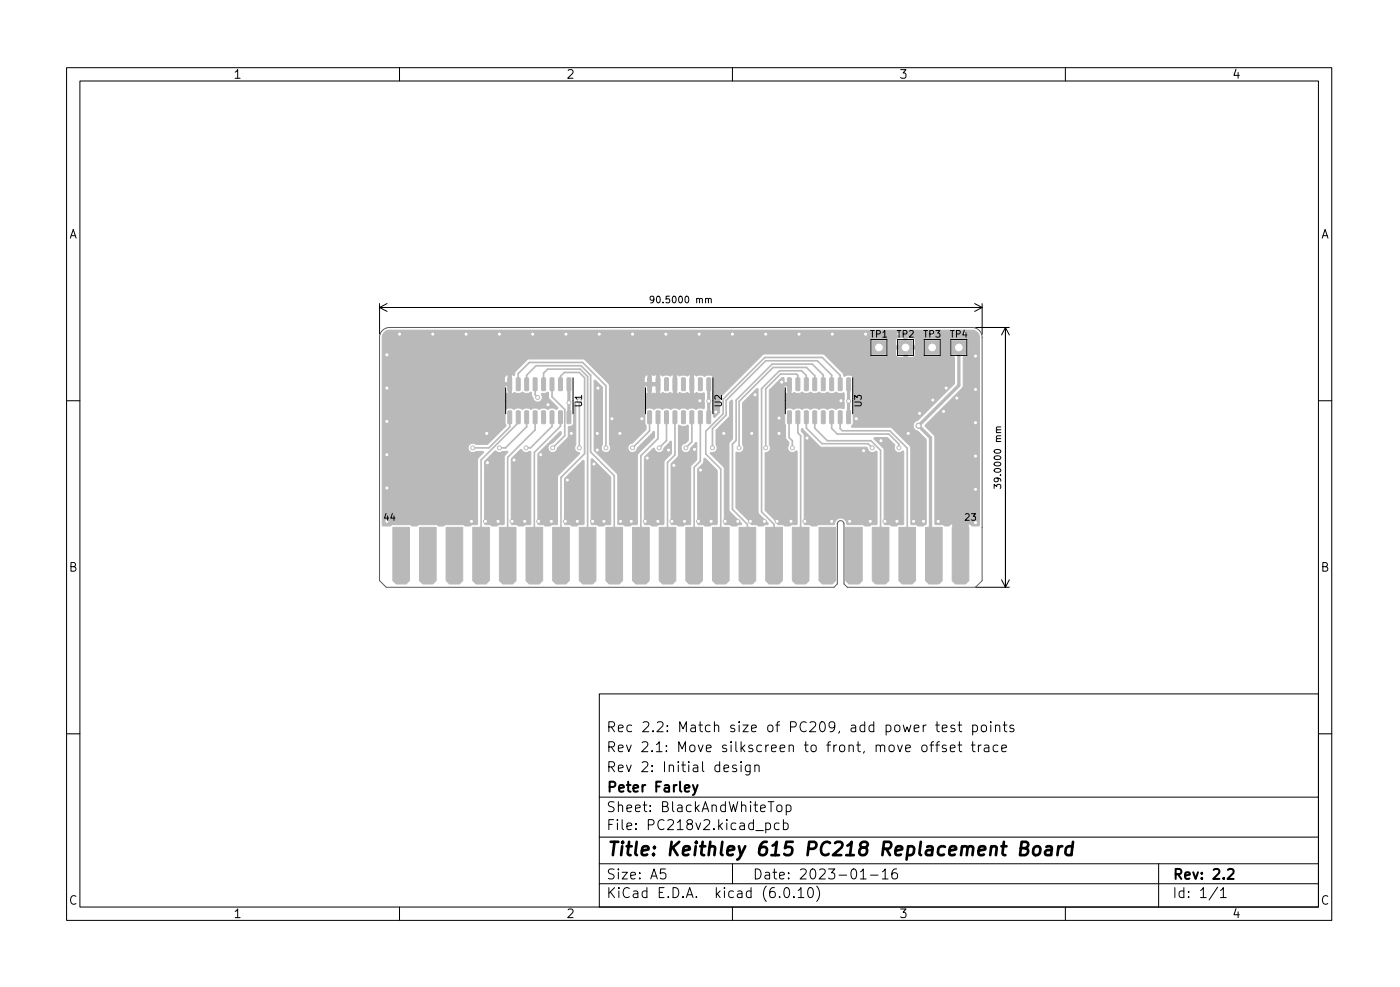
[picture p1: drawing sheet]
<svg xmlns="http://www.w3.org/2000/svg" width="210mm" height="148mm" viewBox="0 0 210 148" stroke-linecap="round" stroke-linejoin="round" font-family="sans-serif">
<g fill="none" stroke="#000" stroke-width=".15">
<path d="M10 10.2h190v128h-190zM12 12.2h186v124h-186zM60 10.2v2M110 10.2v2M160 10.2v2M57 45.6v4.6M57 46.2h90.5M57 46.2l1.1 .5M58.1 45.6l-1.1 .6M75.9 58.2v3.9M86.1 56.7v5.4M96.9 58.2v3.9"/>
<path d="M98.2 44.9l-.2 .2-.3-.1-.1-.1v-.2l.2-.2h.3l.1 .2a.67 .67 0 0 1-.3 .8h-.2M106.4 44.9l.1-.1h.3v.7M107.1 56.7v5.4M117.9 58.2v3.9M128.1 56.7v5.4M130.8 51h2.4v2.4h-2.4zM134.8 51h2.4v2.4h-2.4zM138.8 51h2.4v2.4h-2.4zM142.8 51h2.4v2.4h-2.4zM146.4 45.6l1.1 .6M146.5 49.2h5.1M147.5 45.6v4.6"/>
<path d="M147.5 46.2l-1.1 .5M151 49.2v39M151 49.2l-.6 1.1M151 49.2l.6 1.1M10 60.2h2M149.3 73.3v-.6l.4 .3 .1-.2h.4l.1 .1-.1 .4M150.3 64.1h-.6l-.1 .3 .2 .1M198 60.2h2M146.5 88.2h5.1M150.4 87l.6 1.2M151.6 87l-.6 1.2M10 110.2h2"/>
<path d="M90 104.2h108v32h-108zM90 119.7h108M110.6 114.9l-.4-.1-.2 .3 .1 .2 .5 .1v.4h-.6M111.3 114.3v.2M111.3 114.8v1M112.7 114.8v1.3a.41 .41 0 0 1-.7 .2M112.7 114.9l-.5-.1-.3 .3v.5l.2 .2h.6M113.4 115a.37 .37 0 0 1 .6 .1v.7M113.4 114.8v1M139.7 111.8h.5M140.2 111.3l-.3 .1v.2v1.2M140.5 111.8h.6"/>
<path d="M140.5 108.8h.6M140.7 108.3v1.3l.1 .2h.3M141.1 111.3l-.3 .1-.1 .2v1.2M141.5 109.3l.7-.1v-.3l-.5-.1-.2 .3 .1 .7h.6M142.1 111.9l-.4-.1-.2 .3 .1 .2 .5 .1v.4h-.6M142.7 112.3l.7-.1v-.3l-.5-.1-.2 .3 .1 .7h.6M143.4 108.9l-.4-.1-.2 .3 .1 .2 .5 .1v.4h-.6M143.9 111.8h.5M143.9 108.8h.5M144.1 111.3v1.3l.1 .2h.2M144.1 108.3v1.3l.1 .2h.2M145.9 111.8h.5"/>
<path d="M146.1 111.3v1.3l.1 .2h.2M146.1 108.9l.4-.1 .3 .3v.5l-.1 .2h-.6M146.1 108.8v1.5M146.9 111.8v1M147.4 111.8l-.3 .1-.2 .2M147.5 108.9a.41 .41 0 0 1 .7 .2v.5a.41 .41 0 0 1-.4 .3 .41 .41 0 0 1-.4-.3v-.5zM147.9 111.9h.5l.1 .9M148.5 112.2l-.5 .1a.29 .29 0 0 0-.2 .3 .29 .29 0 0 0 .2 .2h.5M148.8 108.3v.2M148.8 108.8v1M149.5 109a.37 .37 0 0 1 .7 .1v.7M149.5 108.8v1"/>
<path d="M149.9 111.9l-.5-.1-.2 .3v.5l.1 .2h.6M150.4 112.3l.8-.1-.1-.3-.4-.1-.3 .3 .1 .7h.6M150.7 108.8h.5M150.9 108.3v1.3v.2h.3M152.2 108.9l-.3-.1-.2 .3v.2l.5 .1v.4h-.5M198 110.2h2M60 136.2v2M90 132.7h108M90 129.7h108M90 125.7h108M99.9 130.4h-.7v.8l.2-.2 .5 .1 .1 .2-.1 .5-.2 .1h-.3l-.2-.1M110 136.2v2"/>
<path d="M110 129.7v3M115 123.6l.4-.1 .3 .3v.5l-.1 .2h-.6M115 123.5v1.5M115.4 120.3h.8M116.7 121a.41 .41 0 0 1 .4-.2 .41 .41 0 0 1 .3 .3v.5a.41 .41 0 0 1-.4 .3 .41 .41 0 0 1-.3-.3zM117 123.6l-.4-.1-.3 .3v.5l.1 .2h.6M117.7 123.6l.4-.1 .3 .3v.5l-.2 .2h-.5M117.7 123v1.5M117.9 133.3l.3-.1a.94 .94 0 0 1 0 1.5h-.1a1 1 0 0 1-.2-1.4zM118.1 120.9l.4-.1 .3 .3v.5l-.1 .2h-.6M118.1 120.8v1.5M119.2 134.6v.1"/>
<path d="M119.9 133.7l.4-.5v1.5M119.9 134.7h.8M121.5 133.3l.3-.1a.94 .94 0 0 1 0 1.5h-.1a1 1 0 0 1-.2-1.4zM122.7 133a1.72 1.72 0 0 1 0 2.3M129.2 131.9h.9M130.7 131.4h1.2M132.5 130.9l.4-.5v1.5M132.5 131.9h.9M134.7 130.4a.59 .59 0 0 0-.8 .7v.6l.2 .2h.4l.2-.1 .1-.5-.1-.2-.5-.1-.3 .3M160 136.2v2M174 129.7v6.5M182.9 133.2l-1.3 1.9"/>
<path d="M183.3 133.7l.4-.5v1.5M183.3 134.7h.9"/>
</g>
<g fill="#b9b9b9" stroke="#b9b9b9" stroke-width=".15">
<path d="M131 51.2h2v2h-2z"/>
<path d="M106.2 56.8l.4-.1 .1 .1v1.7v.1h-.5z"/>
<path d="M104.9 56.8l.4-.1 .2 .1v1.7l-.1 .1h-.5z"/>
<path d="M103.6 56.8l.5-.1 .1 .1v1.7l-.1 .1h-.5z"/>
<path d="M102.4 56.8l.4-.1 .1 .1v1.7l-.1 .1h-.5z"/>
<path d="M101.1 56.8l.4-.1 .2 .1v1.7l-.1 .1h-.5z"/>
<path d="M99.8 56.8l.4-.1 .2 .1v1.7l-.1 .1h-.5z"/>
<path d="M98.6 56.8l.4-.1 .1 .1v1.7l-.1 .1h-.5z"/>
<path d="M97.3 56.8l.4-.1 .1 .1 .1 1.7-.1 .1h-.5z"/>
<path d="M97.3 61.7h.4l.1 .1 .1 1.7-.1 .1-.5-.1z"/>
<path d="M98.6 61.7h.4l.1 .1v1.7l-.1 .1-.5-.1z"/>
<path d="M99.8 61.7h.4l.2 .1v1.7l-.1 .1-.5-.1z"/>
<path d="M101.1 61.7h.4l.2 .1v1.7l-.1 .1-.5-.1z"/>
<path d="M102.4 61.7h.4l.1 .1v1.7l-.1 .1-.5-.1z"/>
<path d="M103.6 61.7h.5l.1 .1v1.7l-.1 .1-.5-.1z"/>
<path d="M104.9 61.7h.4l.2 .1v1.7l-.1 .1-.5-.1z"/>
<path d="M106.2 61.7h.4l.1 .1v1.7v.1l-.5-.1z"/>
<path d="M135 51.2h2v2h-2z"/>
<path d="M143 51.2h2v2h-2z"/>
<path d="M127.2 56.8l.4-.1 .1 .1v1.7v.1h-.5z"/>
<path d="M125.9 56.8l.4-.1 .2 .1v1.7l-.1 .1h-.5z"/>
<path d="M124.6 56.8l.5-.1 .1 .1v1.7l-.1 .1h-.5z"/>
<path d="M123.4 56.8l.4-.1 .1 .1v1.7l-.1 .1h-.5z"/>
<path d="M122.1 56.8l.4-.1 .2 .1v1.7l-.1 .1h-.5z"/>
<path d="M120.8 56.8l.4-.1 .2 .1v1.7l-.1 .1h-.5z"/>
<path d="M119.6 56.8l.4-.1 .1 .1v1.7l-.1 .1h-.5z"/>
<path d="M118.3 56.8l.4-.1 .1 .1 .1 1.7-.1 .1h-.5z"/>
<path d="M118.3 61.7h.4l.1 .1 .1 1.7-.1 .1-.5-.1z"/>
<path d="M119.6 61.7h.4l.1 .1v1.7l-.1 .1-.5-.1z"/>
<path d="M120.8 61.7h.4l.2 .1v1.7l-.1 .1-.5-.1z"/>
<path d="M122.1 61.7h.4l.2 .1v1.7l-.1 .1-.5-.1z"/>
<path d="M123.4 61.7h.4l.1 .1v1.7l-.1 .1-.5-.1z"/>
<path d="M124.6 61.7h.5l.1 .1v1.7l-.1 .1-.5-.1z"/>
<path d="M125.9 61.7h.4l.2 .1v1.7l-.1 .1-.5-.1z"/>
<path d="M127.2 61.7h.4l.1 .1v1.7v.1l-.5-.1z"/>
<path d="M85.2 56.8l.4-.1 .1 .1v1.7v.1h-.5z"/>
<path d="M83.9 56.8l.4-.1 .2 .1v1.7l-.1 .1h-.5z"/>
<path d="M82.6 56.8l.5-.1 .1 .1v1.7l-.1 .1h-.5z"/>
<path d="M81.4 56.8l.4-.1 .1 .1v1.7l-.1 .1h-.5z"/>
<path d="M80.1 56.8l.4-.1 .2 .1v1.7l-.1 .1h-.5z"/>
<path d="M78.8 56.8l.4-.1 .2 .1v1.7l-.1 .1h-.5z"/>
<path d="M77.6 56.8l.4-.1 .1 .1v1.7l-.1 .1h-.5z"/>
<path d="M76.3 56.8l.4-.1 .1 .1 .1 1.7-.1 .1h-.5z"/>
<path d="M76.3 61.7h.4l.1 .1 .1 1.7-.1 .1-.5-.1z"/>
<path d="M77.6 61.7h.4l.1 .1v1.7l-.1 .1-.5-.1z"/>
<path d="M78.8 61.7h.4l.2 .1v1.7l-.1 .1-.5-.1z"/>
<path d="M80.1 61.7h.4l.2 .1v1.7l-.1 .1-.5-.1z"/>
<path d="M81.4 61.7h.4l.1 .1v1.7l-.1 .1-.5-.1z"/>
<path d="M82.6 61.7h.5l.1 .1v1.7l-.1 .1-.5-.1z"/>
<path d="M83.9 61.7h.4l.2 .1v1.7l-.1 .1-.5-.1z"/>
<path d="M85.2 61.7h.4l.1 .1v1.7v.1l-.5-.1z"/>
<path d="M143 79.2h2.5v8l-.5 .5h-1.5l-.5-.5z"/>
<path d="M139 79.2h2.5v8l-.5 .5h-1.5l-.5-.5z"/>
<path d="M135 79.2h2.5v8l-.5 .5h-1.5l-.5-.5z"/>
<path d="M131 79.2h2.5v8l-.5 .5h-1.5l-.5-.5z"/>
<path d="M127 79.2h2.5v8l-.5 .5h-1.5l-.5-.5z"/>
<path d="M123 79.2h2.5v8l-.5 .5h-1.5l-.5-.5z"/>
<path d="M119 79.2h2.5v8l-.5 .5h-1.5l-.5-.5z"/>
<path d="M115 79.2h2.5v8l-.5 .5h-1.5l-.5-.5z"/>
<path d="M111 79.2h2.5v8l-.5 .5h-1.5l-.5-.5z"/>
<path d="M107 79.2h2.5v8l-.5 .5h-1.5l-.5-.5z"/>
<path d="M103 79.2h2.5v8l-.5 .5h-1.5l-.5-.5z"/>
<path d="M99 79.2h2.5v8l-.5 .5h-1.5l-.5-.5z"/>
<path d="M95 79.2h2.5v8l-.5 .5h-1.5l-.5-.5z"/>
<path d="M91 79.2h2.5v8l-.5 .5h-1.5l-.5-.5z"/>
<path d="M87 79.2h2.5v8l-.5 .5h-1.5l-.5-.5z"/>
<path d="M83 79.2h2.5v8l-.5 .5h-1.5l-.5-.5z"/>
<path d="M79 79.2h2.5v8l-.5 .5h-1.5l-.5-.5z"/>
<path d="M75 79.2h2.5v8l-.5 .5h-1.5l-.5-.5z"/>
<path d="M71 79.2h2.5v8l-.5 .5h-1.5l-.5-.5z"/>
<path d="M67 79.2h2.5v8l-.5 .5h-1.5l-.5-.5z"/>
<path d="M63 79.2h2.5v8l-.5 .5h-1.5l-.5-.5z"/>
<path d="M59 79.2h2.5v8l-.5 .5h-1.5l-.5-.5z"/>
<path d="M139 51.2h2v2h-2z"/>
<path d="M98.1 67.3h.1l.1 .1a.7 .7 0 0 0 .9 .5l.3-.2 .2-.4 .9-.9a.13 .13 0 0 1 .1-.2 .13 .13 0 0 1 .1 .1v1.8l-1 1-.1 .2v9.3l-.1 .2h-.7l-.3 .2h-.7l-.3-.2h-.7l-.1-.2v-9.9z"/>
<path d="M57.8 49.8l.7-.2h87.5a1.09 1.09 0 0 1 1.1 1.1l-.1 28.2-1 .1-.5-.3h-1v.3h-.5v-.3h-1.1l-.4 .3h-.6l-.4-.2-1.1-.1v-13.1l-.2-.3-1.3-1.4 5.7-5.8 .1-4.4v-.1l.5-.1 .2-.3v-2.1l-.2-.3h-2.2l-.3 .1-.1 2.4 .2 .2 .5 .1v.1v3.9l-5.5 5.5a.82 .82 0 0 0-.7 .9 .82 .82 0 0 0 .8 .7l1.2 1.3v12.6l-.5 .4h-.7l-.3-.2h-.7l-.1-.2-.1-11.6-2.9-2.9h-5.9v-.1l.2-.5v-6.8l-.1-.2-.3-.2-1 .1-.2-.5-2.7-2.7h-9.2l-6.4 6.4-.1 .3v2l-.8 .8-.2-.2v-.9v-4.9l-.1-.2-.3-.2h-.5l-.4 .2-.3-.2h-.6a.36 .36 0 0 1-.6 0l-.1-.1v2.9h.1a.36 .36 0 0 1 .6 0l.8-.1 .1 .1-.1 2.2h-.7l-.4 .2-.4-.2h-.5l-.4 .2-.4-.2h-.5l-.4 .2-.4-.2h-.4l-.4 .2-.4-.2h-.5l-.4 .2-.4-.2h-.5l-.4 .2-.5-.2h-.6l-.2 .5v1.7l.1 .4v.6l-2.1 2a.7 .7 0 0 0-.6 1 .7 .7 0 0 0 1.1 .3l.3-.5 2.3-2.4a.13 .13 0 0 1 .2-.1 .13 .13 0 0 1 .1 .1v.7l-2.5 2.5-.1 .2v10.4l-.8 .1-.3 .2h-.7l-.3-.2-.8-.1v-7.4l-3.6-3.7v-10.4l.2-.1 1.1 1.1v8.6a.7 .7 0 0 0 0 .9 .7 .7 0 0 0 .9 .1 .75 .75 0 0 0 .1-1.1v-8.1h5.3l.1 .3 .4 .3h.5l.4-.2 .4 .2h.5l.4-.3 .4 .2h.5l.2-.2 .5 .3 .7-.1a.36 .36 0 0 1 .6 0h.5l.3-.2 .5 .3v-3l-.5 .2-.8-.1-.3 .1-.5-.2v2.9h-.5v-2.9l-.4 .2-.8-.1-.4 .1-.4-.2v2.9h-.5v-1.2h-.8v1.2h-.5v-1.2h-.5v.7h-5.3v-.8l-.2-.4h7.3v-1.2l-.2 .1a.43 .43 0 0 1-.6-.1v1.2h-.5v-1.2l-.3 .1-.2 .3v.8h-5.5l-3.7-3.5h-8.1l-.4 .1-1.7 1.7-.1 .6-.1 .1-.4-.2v2.9h.2a.36 .36 0 0 1 .6 0h.5l.3-.2 .4 .2h.5l.5-.2 .1 .6 .1 .2a.7 .7 0 0 0 1 .6 .82 .82 0 0 0 .3-1.2l1.1-.2 .1 .9 1.2 1.4a.22 .22 0 0 1 0 .2 .22 .22 0 0 1-.3 0l-.3-.1h-.5l-.3 .2-.5-.2h-.4l-.4 .2-.4-.2h-.5l-.3 .2-.5-.2h-.5l-.3 .2-.5-.2h-.5l-.3 .2-.5-.2h-.6l-.2 .5v1.7l.1 .5-2.8 2.7h-1.7l-.2-.1a.7 .7 0 0 0-1 .7 .7 .7 0 0 0 1.1 .5h1.1l.1 .1-.8 .8-.1 .3v9.7l-.8 .1-.3 .2h-.7l-.4-.2h-2.5l-.4 .2h-.7l-.4-.2h-2.5l-.4 .2h-.7l-.4-.2h-2.5l-.4 .2-1.2-.1v-20.3h18.4l.1 .3 .4 .3v-1.2l-.5-.1v.7h-18.4v-1.2h18.9v-1.2l-.3 .1-.2 .3v.8h-18.4v-6.3h73.2v2.1l.3 .3 2.1 .1 .2-.1 .2-.3h1.1l.1 .3 .3 .2h2.1l.4-.2 .1-.2v-.9h-1.2l-.1 1.2h-.4l-.1-1.2h-1.2v.8h-1.1v-1.3h4.1v-.8h1.1v2.1l.2 .3 2.2 .1 .3-.2 .1-.2v-2.2l-.4-.2h-2h-.2l-.2 .3h-1.1l-.3-.4h-.9l-.1 1.2h-.4l-.1-1.2h-.8l-.3 .1-.1 .3v.8h-1.1v-.9l-.4-.2h-2l-.3 .1-.1 .2h-73.2l.1-.8z"/>
<path d="M101.9 63.9l.9 .1 .4-.2 .2 .1v2.2l-.5 .4a.7 .7 0 0 0-.6 1 .7 .7 0 0 0 1.1 .3l.3-.5 .7-.8a.13 .13 0 0 1 .1-.1 .13 .13 0 0 1 .1 .1v2.5l-.8 .8-.1 .3v8.6l-.8 .1-.3 .2h-.7l-.3-.2-.8-.1v-9l1-1.1 .1-.2z"/>
<path d="M111.6 60.4l2-2h.2v18.5l.2 .3 1.3 1.3v.2l-.4 .1-.3 .2h-.7l-.3-.2-.8-.1-.2-.4-2.1-2.1v-8.2l.1-.1h.2a.7 .7 0 0 0 .9-.6l-.2-.6z"/>
<path d="M105.7 68.8h.2l1.8 1.9v7.9l-.1 .2h-.7l-.3 .2h-.7l-.3-.2h-.7l-.1-.2v-8.2l.8-.9z"/>
<path d="M109.8 60.1l.2 .1v5.6l-.5 .6v.3v9.8l.1 .3 1.7 1.7v.2l-.4 .1-.3 .2h-.7l-.3-.2-.8-.1v-8.4l-2.1-2.2a.23 .23 0 0 1 .1-.2 .23 .23 0 0 1 .3 0l.3-.1a.75 .75 0 0 0 .1-1.1v-2.1l2-2 .1-2.2z"/>
<path d="M88.8 68.9h.2l2.7 2.8v7l-.8 .1-.3 .2h-.7l-.3-.2-.8-.1z"/>
<path d="M87.5 69.1h.1l.1 .1v9.4l-.1 .2h-.7l-.3 .2h-.7l-.3-.2h-.7l-.1-.2v-6.7z"/>
<path d="M86.2 60.5h.2l.1 .2v6.1a.7 .7 0 0 0 .4 1.1l.1 .1v.1l-3.3 3.4v7.2l-.8 .1-.3 .2h-.7l-.3-.2h-.7l-.1-.2v-10.4l1.5-1.6h.1v-.1l1.7-1.7h.2v.4l-1.3 1.3-.6 .2-.1 .4a.71 .71 0 0 0 .5 .8 .71 .71 0 0 0 .9-.5v-.1l1.6-1.6 .1-1.6 .5-.2 .2-.3z"/>
<path d="M76.8 68.8l1.4-1.3 .2 .1a.7 .7 0 0 0 1 .2h.2l.1 .1v10.8l-.8 .1-.3 .2h-.7l-.3-.2-.8-.1z"/>
<path d="M72.8 69.2l1.6-1.5 .5 .2 .6-.1h.7v.1l-.4 .5-.1 .3v10l-.8 .1-.3 .2h-.7l-.3-.2-.8-.1z"/>
<path d="M117.4 56.7l.3 .1 .1 .6 1 .1v1.7l.4-.3 .8 .2 .4-.2 .5 .2h.5l.3-.2 .5 .2h.4l.4-.2 .4 .2h.5l.3-.2 .4 .2h.5l.4-.2 .4 .2 .8-.1 .1 .1-.1 2.2h-.7l-.4 .2-.4-.2h-.5l-.4 .2-.4-.2h-.5l-.4 .2-.4-.2h-.4l-.4 .2-.4-.2h-.5l-.4 .2-.4-.2h-.5l-.4 .2-.4-.2h-.4l-.4 .1-.1 .4 .1 3.9 .5 .7v.4a.7 .7 0 0 0 0 .9 .7 .7 0 0 0 .9 .1l.2-.1 .1 .1v10.8l-.1 .2h-.7l-.3 .2h-.7l-.3-.2-.8-.1-.2-.4-1.7-1.7 .1-8.7a.72 .72 0 0 0 .7-.6l-.2-.6v-8.1h2.3l.1 .3 .4 .3v-1.3h-.5v.7h-2.3z"/>
<path d="M131.3 65.7h2l1.1 1.1-.1 .3a.7 .7 0 0 0 .6 .8h.3l.4-.2 .1 .1v10.8l-.1 .2h-.7l-.3 .2h-.7l-.3-.2h-.7l-.1-.2v-11.1l-1.5-1.6z"/>
<path d="M120.4 64.4h.2l2.7 2.7 6.9 .1a1.13 1.13 0 0 0 .7 .7h.3l.3-.2 .2 .2v10.8l-.8 .1-.3 .2h-.7l-.4-.2-2.3-.1a.95 .95 0 0 0-.9-.9 .95 .95 0 0 0-1 .9l-2.3 .1-.4 .2h-.7l-.3-.2-.8-.1v-13.3l-.4-.7z"/>
<circle cx="132.3" cy="66.2" r=".3"/>
<circle cx="116.7" cy="78.3" r=".3"/>
<circle cx="97.2" cy="68.8" r=".3"/>
<circle cx="113.4" cy="59.3" r=".3"/>
<circle cx="58.1" cy="53.3" r=".3"/>
<circle cx="146.5" cy="78.5" r=".3"/>
<circle cx="138.1" cy="62.1" r=".3"/>
<circle cx="128.6" cy="62.9" r=".3"/>
<circle cx="117.4" cy="57.4" r=".3"/>
<circle cx="118.8" cy="78.3" r=".3"/>
<circle cx="134.7" cy="78.3" r=".3"/>
<circle cx="95" cy="50.2" r=".3"/>
<circle cx="70.8" cy="78.3" r=".3"/>
<circle cx="85" cy="50.2" r=".3"/>
<circle cx="100.9" cy="78.3" r=".3"/>
<circle cx="125" cy="50.2" r=".3"/>
<circle cx="141.7" cy="61.8" r=".3"/>
<circle cx="146.5" cy="68.5" r=".3"/>
<circle cx="76.9" cy="78.3" r=".3"/>
<circle cx="104.3" cy="67.5" r=".3"/>
<circle cx="77.2" cy="69.1" r=".3"/>
<circle cx="65" cy="50.2" r=".3"/>
<circle cx="117" cy="62.8" r=".3"/>
<circle cx="107.5" cy="61.9" r=".3"/>
<circle cx="100.4" cy="67.6" r=".3"/>
<circle cx="93.1" cy="65.1" r=".3"/>
<circle cx="112.9" cy="65.1" r=".3"/>
<circle cx="89.2" cy="69.7" r=".3"/>
<circle cx="102.8" cy="78.3" r=".3"/>
<circle cx="100" cy="50.2" r=".3"/>
<circle cx="138.7" cy="78.3" r=".3"/>
<circle cx="146.5" cy="53.5" r=".3"/>
<circle cx="105.2" cy="70.6" r=".3"/>
<circle cx="136.4" cy="65.1" r=".3"/>
<circle cx="84.9" cy="78.3" r=".3"/>
<circle cx="137.2" cy="78.3" r=".3"/>
<circle cx="120" cy="50.2" r=".3"/>
<circle cx="89" cy="78.3" r=".3"/>
<circle cx="89.8" cy="58.3" r=".3"/>
<circle cx="94.8" cy="78.3" r=".3"/>
<circle cx="110.8" cy="78.3" r=".3"/>
<circle cx="72.9" cy="78.3" r=".3"/>
<circle cx="112.7" cy="78.3" r=".3"/>
<circle cx="105" cy="50.2" r=".3"/>
<circle cx="58.1" cy="68.3" r=".3"/>
<circle cx="126.3" cy="60.2" r=".3"/>
<circle cx="120.9" cy="78.3" r=".3"/>
<circle cx="108.7" cy="65.1" r=".3"/>
<circle cx="74.8" cy="78.3" r=".3"/>
<circle cx="58.1" cy="73.3" r=".3"/>
<circle cx="73.2" cy="69.5" r=".3"/>
<circle cx="73.1" cy="65.1" r=".3"/>
<circle cx="93.2" cy="78.3" r=".3"/>
<circle cx="106.8" cy="78.3" r=".3"/>
<circle cx="127.6" cy="78.3" r=".3"/>
<circle cx="143.7" cy="59.8" r=".3"/>
<circle cx="105.1" cy="60.2" r=".3"/>
<circle cx="117" cy="65.1" r=".3"/>
<circle cx="89.7" cy="67.6" r=".3"/>
<circle cx="80" cy="50.2" r=".3"/>
<circle cx="146.5" cy="63.5" r=".3"/>
<circle cx="96.4" cy="62.9" r=".3"/>
<circle cx="104.9" cy="78.3" r=".3"/>
<circle cx="146.5" cy="58.5" r=".3"/>
<circle cx="140.1" cy="60.1" r=".3"/>
<circle cx="82.3" cy="60.8" r=".3"/>
<circle cx="146.5" cy="73.5" r=".3"/>
<circle cx="60" cy="50.2" r=".3"/>
<circle cx="70" cy="50.2" r=".3"/>
<circle cx="142.1" cy="58.3" r=".3"/>
<circle cx="132.9" cy="78.3" r=".3"/>
<circle cx="80.9" cy="78.3" r=".3"/>
<circle cx="130.7" cy="78.3" r=".3"/>
<circle cx="90" cy="50.2" r=".3"/>
<circle cx="115" cy="50.2" r=".3"/>
<circle cx="85.8" cy="65.1" r=".3"/>
<circle cx="130" cy="50.2" r=".3"/>
<circle cx="91.9" cy="62.9" r=".3"/>
<circle cx="90.7" cy="78.3" r=".3"/>
<circle cx="129.7" cy="67.7" r=".3"/>
<circle cx="101.2" cy="69.9" r=".3"/>
<circle cx="89.7" cy="65.1" r=".3"/>
<circle cx="114.8" cy="78.3" r=".3"/>
<circle cx="86.7" cy="78.3" r=".3"/>
<circle cx="98.8" cy="78.3" r=".3"/>
<circle cx="140.9" cy="78.3" r=".3"/>
<circle cx="81.2" cy="68.3" r=".3"/>
<circle cx="110" cy="50.2" r=".3"/>
<circle cx="96.9" cy="78.3" r=".3"/>
<circle cx="78.8" cy="78.3" r=".3"/>
<circle cx="58.1" cy="63.3" r=".3"/>
<circle cx="58.1" cy="58.3" r=".3"/>
<circle cx="82.8" cy="78.3" r=".3"/>
<circle cx="121.2" cy="65.8" r=".3"/>
<circle cx="124.9" cy="78.3" r=".3"/>
<circle cx="108.9" cy="78.3" r=".3"/>
<circle cx="85.2" cy="72.1" r=".3"/>
<circle cx="75" cy="50.2" r=".3"/>
<circle cx="135" cy="67.2" r=".3"/>
<circle cx="131" cy="67.2" r=".3"/>
<circle cx="115" cy="67.2" r=".3"/>
<circle cx="85.4" cy="60.5" r=".3"/>
<circle cx="106.4" cy="60.2" r=".3"/>
<circle cx="127.4" cy="60.2" r=".3"/>
<circle cx="137.9" cy="63.9" r=".4"/>
<circle cx="119" cy="67.2" r=".3"/>
<circle cx="107" cy="67.2" r=".3"/>
<circle cx="111" cy="67.2" r=".3"/>
<circle cx="103" cy="67.2" r=".3"/>
<circle cx="95" cy="67.2" r=".3"/>
<circle cx="91" cy="67.2" r=".3"/>
<circle cx="80.7" cy="59.7" r=".3"/>
<circle cx="87" cy="67.2" r=".3"/>
<circle cx="83" cy="67.2" r=".3"/>
<circle cx="79" cy="67.2" r=".3"/>
<circle cx="75" cy="67.2" r=".3"/>
<circle cx="71" cy="67.2" r=".3"/>
<circle cx="99" cy="67.2" r=".3"/>
</g>
<path d="M144.2 78v5.4" fill="none" stroke="#b9b9b9" stroke-width="2.5"/>
<g fill="none" stroke="#b9b9b9" stroke-width=".25">
<path d="M77.8 57.7v-1.6l1.7-1.7h8l3.5 3.5v9.3M79.1 57.7v-1.4l1.4-1.4h6.8l1.4 1.4v11.6l3.6 3.5v12M80.4 57.7v1.6l.3 .4M81.6 57.7v-1.7l.7-.6h4.8l1.2 1.1v26.9M82.9 57.7v1.9l1.9 1.9v3.9l-1.8 1.8M84.2 57.7v-1.2l.5-.6h2.3l.8 .8v11.4l-3.5 3.6v11.7M119.8 57.7v-1.3l-.2-.2h-2.4l-2.2 2.2v8.8M121.1 57.7v-1.3l-.7-.7h-3.3l-2.7 2.6v18.5l1.8 1.9v4.7M122.4 57.7v-1.3l-1.3-1.2h-5l-5.1 5.1v6.9M123.6 57.7v-1.4l-1.6-1.6h-6l-5.5 5.4v6l-.5 .6v9.8l2.2 2.2v4.7M124.9 57.7v-1.4l-2.1-2.1h-7.8l-5.9 5.9v2.2l-2.1 2.1v2.8M126.2 57.7v-1.4l-2.7-2.6h-8.6l-6.3 6.2v2.2l-2.6 2.6v3.5l2.2 2.2v13"/>
<path d="M76.6 62.6v1.5l-3.2 3.1h-2.4M77.8 62.6v.9l-5.5 5.5v14.4M79.1 62.6v1.5l-3.2 3.1h-.9M80.4 62.6v1.9l-4.1 4.2v14.7M82.9 62.6v1.4l-3.2 3.2h-.7M84.2 62.6v1.4l-3.9 3.9v15.5M87 60.2v7M97.6 62.6v2.1l-2.6 2.5M98.8 62.6v3.2l-2.6 2.6v15M100.1 62.6v3.5l-1.1 1.1M101.4 62.6v5.7l-1.2 1.1v14M103.9 62.6v3.7l-.9 .9"/>
<path d="M105.2 62.6v6.6l-1 1v13.2M118.6 62.6l-.1 3.1 .5 .5v1M119.8 62.6v2.4l.4 .4v18M121.1 62.6v1.7l2.4 2.3h6.9l.6 .6M122.4 62.6v1.7l1.8 1.9h6.6l1.4 1.4v15.8M124.9 62.6v1.7l.9 .9h7.7l1.5 1.5v.5M126.2 62.6v1.7l.3 .4h7.1l2.6 2.6v16.1"/>
</g>
<path d="M85.4 57.7v4.9M106.4 57.7v4.9M127.4 57.7v4.9M144 52.2v5.7l-6.1 6 1.9 1.8v17.5" fill="none" stroke="#b9b9b9" stroke-width=".5"/>
<g fill="#fff" stroke="#fff" stroke-width=".15">
<circle cx="132.3" cy="66.2" r=".15"/>
<circle cx="116.7" cy="78.3" r=".15"/>
<circle cx="97.2" cy="68.8" r=".15"/>
<circle cx="113.4" cy="59.3" r=".15"/>
<circle cx="58.1" cy="53.3" r=".15"/>
<circle cx="138.1" cy="62.1" r=".15"/>
<circle cx="128.6" cy="62.9" r=".15"/>
<circle cx="117.4" cy="57.4" r=".15"/>
<circle cx="118.8" cy="78.3" r=".15"/>
<circle cx="134.7" cy="78.3" r=".15"/>
<circle cx="95" cy="50.2" r=".15"/>
<circle cx="70.8" cy="78.3" r=".15"/>
<circle cx="85" cy="50.2" r=".15"/>
<circle cx="100.9" cy="78.3" r=".15"/>
<circle cx="125" cy="50.2" r=".15"/>
<circle cx="141.7" cy="61.8" r=".15"/>
<circle cx="146.5" cy="68.5" r=".15"/>
<circle cx="76.9" cy="78.3" r=".15"/>
<circle cx="104.3" cy="67.5" r=".15"/>
<circle cx="77.2" cy="69.1" r=".15"/>
<circle cx="65" cy="50.2" r=".15"/>
<circle cx="117" cy="62.8" r=".15"/>
<circle cx="107.5" cy="61.9" r=".15"/>
<circle cx="100.4" cy="67.6" r=".15"/>
<circle cx="93.1" cy="65.1" r=".15"/>
<circle cx="112.9" cy="65.1" r=".15"/>
<circle cx="89.2" cy="69.7" r=".15"/>
<circle cx="102.8" cy="78.3" r=".15"/>
<circle cx="100" cy="50.2" r=".15"/>
<circle cx="138.7" cy="78.3" r=".15"/>
<circle cx="146.5" cy="53.5" r=".15"/>
<circle cx="105.2" cy="70.6" r=".15"/>
<circle cx="136.4" cy="65.1" r=".15"/>
<circle cx="84.9" cy="78.3" r=".15"/>
<circle cx="137.2" cy="78.3" r=".15"/>
<circle cx="120" cy="50.2" r=".15"/>
<circle cx="89" cy="78.3" r=".15"/>
<circle cx="89.8" cy="58.3" r=".15"/>
<circle cx="94.8" cy="78.3" r=".15"/>
<circle cx="110.8" cy="78.3" r=".15"/>
<circle cx="72.9" cy="78.3" r=".15"/>
<circle cx="112.7" cy="78.3" r=".15"/>
<circle cx="105" cy="50.2" r=".15"/>
<circle cx="58.1" cy="68.3" r=".15"/>
<circle cx="126.3" cy="60.2" r=".15"/>
<circle cx="120.9" cy="78.3" r=".15"/>
<circle cx="108.7" cy="65.1" r=".15"/>
<circle cx="74.8" cy="78.3" r=".15"/>
<circle cx="58.1" cy="73.3" r=".15"/>
<circle cx="73.2" cy="69.5" r=".15"/>
<circle cx="73.1" cy="65.1" r=".15"/>
<circle cx="93.2" cy="78.3" r=".15"/>
<circle cx="106.8" cy="78.3" r=".15"/>
<circle cx="127.6" cy="78.3" r=".15"/>
<circle cx="143.7" cy="59.8" r=".15"/>
<circle cx="105.1" cy="60.2" r=".15"/>
<circle cx="117" cy="65.1" r=".15"/>
<circle cx="89.7" cy="67.6" r=".15"/>
<circle cx="80" cy="50.2" r=".15"/>
<circle cx="146.5" cy="63.5" r=".15"/>
<circle cx="96.4" cy="62.9" r=".15"/>
<circle cx="104.9" cy="78.3" r=".15"/>
<circle cx="146.5" cy="58.5" r=".15"/>
<circle cx="140.1" cy="60.1" r=".15"/>
<circle cx="82.3" cy="60.8" r=".15"/>
<circle cx="146.5" cy="73.5" r=".15"/>
<circle cx="60" cy="50.2" r=".15"/>
<circle cx="70" cy="50.2" r=".15"/>
<circle cx="142.1" cy="58.3" r=".15"/>
<circle cx="132.9" cy="78.3" r=".15"/>
<circle cx="80.9" cy="78.3" r=".15"/>
<circle cx="130.7" cy="78.3" r=".15"/>
<circle cx="90" cy="50.2" r=".15"/>
<circle cx="115" cy="50.2" r=".15"/>
<circle cx="85.8" cy="65.1" r=".15"/>
<circle cx="130" cy="50.2" r=".15"/>
<circle cx="91.9" cy="62.9" r=".15"/>
<circle cx="90.7" cy="78.3" r=".15"/>
<circle cx="129.7" cy="67.7" r=".15"/>
<circle cx="101.2" cy="69.9" r=".15"/>
<circle cx="89.7" cy="65.1" r=".15"/>
<circle cx="114.8" cy="78.3" r=".15"/>
<circle cx="86.7" cy="78.3" r=".15"/>
<circle cx="98.8" cy="78.3" r=".15"/>
<circle cx="140.9" cy="78.3" r=".15"/>
<circle cx="81.2" cy="68.3" r=".15"/>
<circle cx="110" cy="50.2" r=".15"/>
<circle cx="96.9" cy="78.3" r=".15"/>
<circle cx="78.8" cy="78.3" r=".15"/>
<circle cx="58.1" cy="63.3" r=".15"/>
<circle cx="58.1" cy="58.3" r=".15"/>
<circle cx="82.8" cy="78.3" r=".15"/>
<circle cx="121.2" cy="65.8" r=".15"/>
<circle cx="124.9" cy="78.3" r=".15"/>
<circle cx="108.9" cy="78.3" r=".15"/>
<circle cx="85.2" cy="72.1" r=".15"/>
<circle cx="75" cy="50.2" r=".15"/>
<circle cx="135" cy="67.2" r=".15"/>
<circle cx="131" cy="67.2" r=".15"/>
<circle cx="115" cy="67.2" r=".15"/>
<circle cx="85.4" cy="60.5" r=".15"/>
<circle cx="106.4" cy="60.2" r=".15"/>
<circle cx="127.4" cy="60.2" r=".15"/>
<circle cx="138" cy="63.9" r=".2"/>
<circle cx="119" cy="67.2" r=".15"/>
<circle cx="107" cy="67.2" r=".15"/>
<circle cx="111" cy="67.2" r=".15"/>
<circle cx="103" cy="67.2" r=".15"/>
<circle cx="95" cy="67.2" r=".15"/>
<circle cx="91" cy="67.2" r=".15"/>
<circle cx="80.8" cy="59.7" r=".15"/>
<circle cx="87" cy="67.2" r=".15"/>
<circle cx="83" cy="67.2" r=".15"/>
<circle cx="79" cy="67.2" r=".15"/>
<circle cx="75" cy="67.2" r=".15"/>
<circle cx="71" cy="67.2" r=".15"/>
<circle cx="99" cy="67.2" r=".15"/>
<circle cx="132" cy="52.2" r=".5"/>
<circle cx="136" cy="52.2" r=".5"/>
<circle cx="144" cy="52.2" r=".5"/>
<circle cx="140" cy="52.2" r=".5"/>
</g>
<path d="M104.1 117.8l.3 1M104.8 117.8l-.5 1.4-.2 .1M184.4 130.6l.2-.2 .5 .1a.41 .41 0 0 1 .1 .6l-.9 .8h1" fill="none" stroke="#000" stroke-width=".3"/>
<path d="M153.3 127.3h.7a.49 .49 0 0 0 .4-.4 .49 .49 0 0 0-.3-.5h-.7l-.2 2h.7a.53 .53 0 0 0 .5-.5 .53 .53 0 0 0-.4-.6M155.3 127.2a.52 .52 0 0 1 .6-.2 .52 .52 0 0 1 .4 .4l-.1 .6a.55 .55 0 0 1-.5 .4 .55 .55 0 0 1-.6-.4zM157.1 127.1l.3-.1 .5 .1 .1 .2-.1 1.1M158 127.5l-.7 .1a.4 .4 0 0 0-.4 .4 .4 .4 0 0 0 .3 .4l.7-.1M159 127l-.2 1.4M159.5 127a.59 .59 0 0 0-.6 .4M161.1 127.1a.66 .66 0 0 0-1 .3l-.1 .6 .1 .3 .2 .1 .6-.1M161.1 126.4l-.2 2" fill="none" stroke="#000" stroke-width=".4"/>
<path d="M57.4 49.6l.5-.3 .6-.1h87.5a1.5 1.5 0 0 1 1.5 1.5v36.5l-1 1h-19.3l-.4-.5v-9a.5 .5 0 0 0-.5-.5 .5 .5 0 0 0-.5 .5v9l-.6 .5h-67.2l-1-1v-36.5l.1-.7z" fill="none" stroke="#575757" stroke-width=".15"/>
<text font-size="2.8" x="91" y="128.5">Title: Keithley 615 PC218 Replacement Board</text>
<g font-size="2.1">
<text x="91" y="112.9">Rev 2.1: Move silkscreen to front, move offset trace</text>
<text x="91" y="109.9">Rec 2.2: Match size of PC209, add power test points</text>
<text x="91" y="118.9">Peter Farley</text>
<text x="91" y="115.9">Rev 2: Initial design</text>
<text x="91" y="124.6">File: PC218v2.kicad_pcb</text>
<text x="91" y="121.9">Sheet: BlackAndWhiteTop</text>
<text x="91" y="134.8">KiCad E.D.A. kicad (6.0.10)</text>
<text x="91" y="132">Size: A5</text>
<text x="113" y="132">Date: 2023-01-16</text>
<text x="176" y="132">Rev: 2.2</text>
<text x="176" y="134.8">Id: 1/1</text>
</g>
<g font-size="1.8">
<text x="35" y="11.8">1</text>
<text x="85" y="11.8">2</text>
<text x="135" y="11.8">3</text>
<text x="185" y="11.8">4</text>
<text x="10.3" y="35.8">A</text>
<text x="198.4" y="35.8">A</text>
<text x="10.3" y="85.8">B</text>
<text x="198.4" y="85.8">B</text>
<text x="10.3" y="135.8">C</text>
<text x="35" y="137.8">1</text>
<text x="85" y="137.8">2</text>
<text x="135" y="137.8">3</text>
<text x="185" y="137.8">4</text>
<text x="198.4" y="135.8">C</text>
</g>
<g font-size="1.4">
<text x="98.3" y="45.5">90.5000 mm</text>
<text x="130.7" y="50.7">TP1</text>
<text x="134.7" y="50.7">TP2</text>
<text x="138.7" y="50.7">TP3</text>
<text x="142.7" y="50.7">TP4</text>
<text x="87.4" y="61.1" transform="rotate(-90 87.4 61.1)">U1</text>
<text x="108.4" y="61.1" transform="rotate(-90 108.4 61.1)">U2</text>
<text x="129.4" y="61.1" transform="rotate(-90 129.4 61.1)">U3</text>
<text x="150.3" y="72.6" transform="rotate(-90 150.3 72.6)">39.0000 mm</text>
<text x="57.7" y="78.2">44</text>
<text x="145" y="78.2">23</text>
</g>
</svg>
